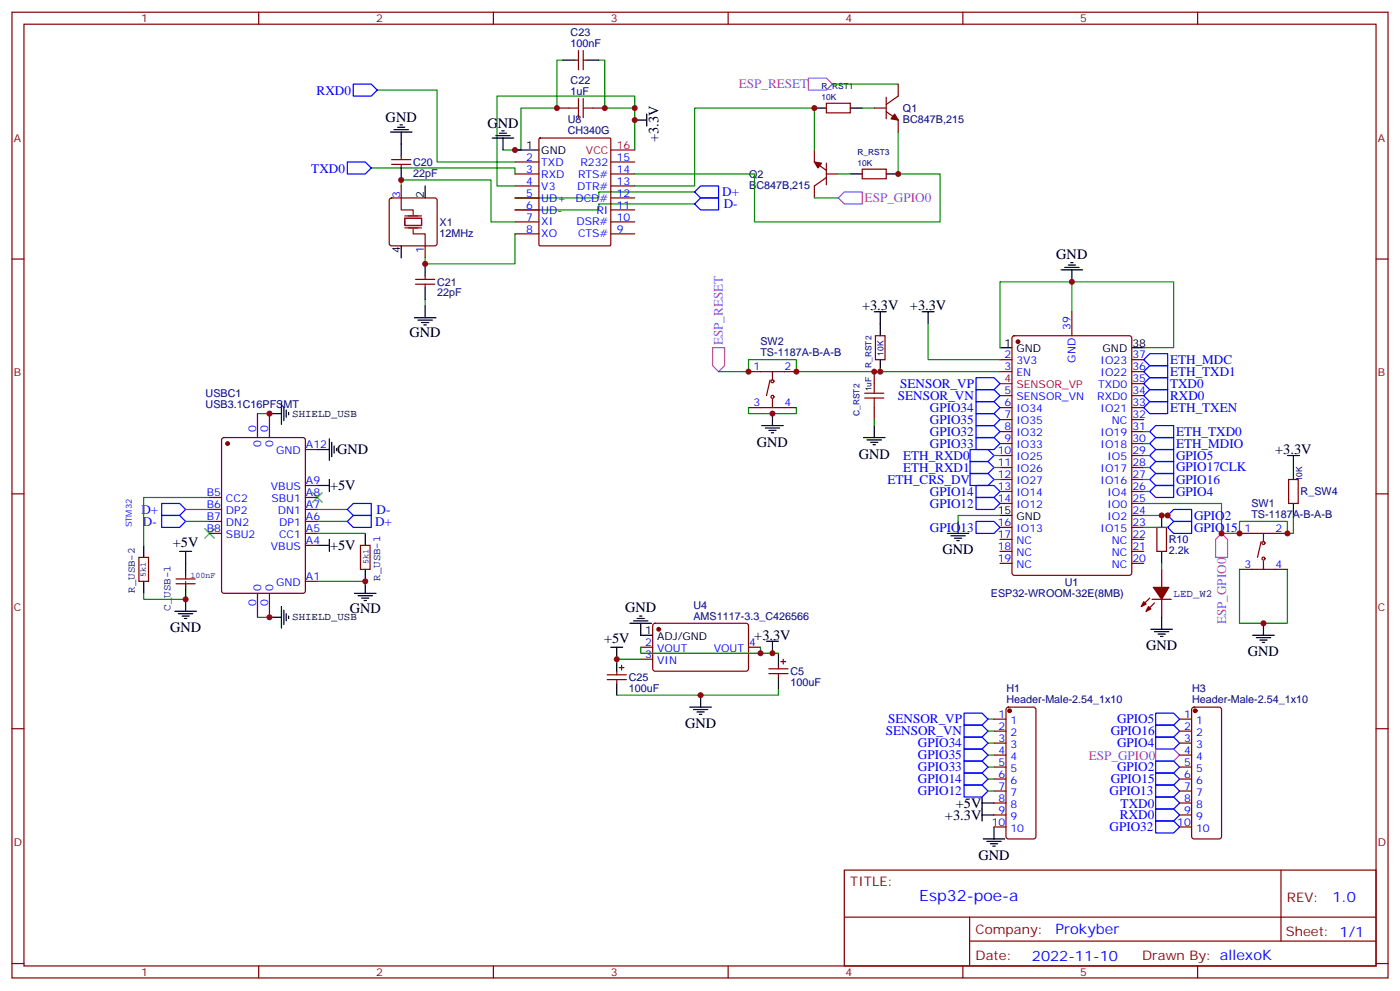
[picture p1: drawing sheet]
<svg xmlns="http://www.w3.org/2000/svg" width="412mm" height="292mm" viewBox="0 0 412 292" stroke-linecap="round" stroke-linejoin="round" font-family="sans-serif">
<g fill="none" stroke="#870000" stroke-width=".35">
<path d="M3.5 3.6h405.4v284.3h-405.4zM7.1 7.1h398.2v277.3h-398.2zM76.2 3.6v3.5M145.3 3.6v3.5M169.3 17.7h1.1M170.4 14.9v5.6M171.8 14.9v5.6M171.8 17.7h1.1M214.5 3.6v3.5M283.6 3.6v3.5M352.8 3.6v3.5M164 31.8h3.6"/>
<path d="M174.6 31.8h3.6M243.4 30.4h7.1v2.8h-7.1zM257.5 31.8h3.6M261.1 32.9l3.5 2.4v3.6M261.1 28.6v6.4M264.6 24.8v3.5l-3.5 2.5M114.9 58.5l.5-.2h12.7l.5 .2 .2 .5v12.7l-.3 .5-.4 .2h-12.7l-.5-.2-.2-.5v-12.7zM115.4 48.4h5.6M115.4 47h5.6M118.2 45.9v1.1M118.2 48.4v1.1M118.2 54.8v3.5"/>
<path d="M151.7 47.7h7M151.7 51.2h7M151.7 54.8h7M151.7 58.3h7M158.8 40.8l.3-.2h20.5l.3 .2v31.2l-.2 .3-20.6 .1-.3-.2zM179.9 47.7h7.1M179.9 51.2h7.1M179.9 54.8h7.1M179.9 58.3h7.1M239.9 44.2v3.5l3.5 2.5M243.4 51.2h3.5M243.4 52.3l-3.5 2.5v3.5"/>
<path d="M243.4 48v6.4M254 49.8h7.1v2.8h-7.1zM3.5 76.3h3.6M125.2 72.4v3.5M151.7 61.8h7M151.7 65.3h7M151.7 68.9h7M179.9 61.8h7.1M179.9 65.3h7.1M179.9 68.9h7.1M405.3 76.3h3.6M122.4 83.7h5.7"/>
<path d="M122.4 82.3h5.7M125.2 81.2v1.1M125.2 83.7v1M257.9 98.8h2.8v7.1h-2.8zM298.3 99.1l.5-.3h33.9l.6 .5 .1 69.4-.5 .6-34.1 .1-.6-.5-.1-69.3zM315.7 91.8v7M220.5 109.4h14.1M226.8 111.9l-1 4.6M227.5 109.4v2.5M227.5 117.5v2.5M257.5 109.4v3.6M294.6 105.9h3.5"/>
<path d="M294.6 109.4h3.5M294.6 116.5h3.5M333.4 105.9h3.5M333.4 109.4h3.5M333.4 113h3.5M333.4 116.5h3.5M65.5 129l.5-.2h23.3l.6 .5 .1 44.7-.5 .6-23.5 .1-.7-.5v-44.7zM75.8 121.8v7M79.4 121.8v7M90 132.4h3.5M220.5 120h14.1M257.5 120v3.5"/>
<path d="M294.6 120h3.5M294.6 123.5h3.5M294.6 127.1h3.5M294.6 130.6h3.5M294.6 134.1h3.5M294.6 137.7h3.5M333.4 120h3.5M333.4 123.5h3.5M333.4 127.1h3.5M333.4 130.6h3.5M333.4 134.1h3.5M333.4 137.7h3.5"/>
<path d="M3.5 145.4h3.6M61.7 146.5h3.6M61.7 150h3.6M61.7 153.5h3.6M61.7 157.1h3.6M90 146.5h3.5M90 150h3.5M90 153.5h3.5M90 157.1h3.5M90 142.9h3.5M294.6 141.2h3.5M294.6 144.7h3.5"/>
<path d="M294.6 148.2h3.5M294.6 155.3h3.5M294.6 158.8h3.5M333.4 141.2h3.5M333.4 144.7h3.5M333.4 148.2h3.5M333.4 151.8h3.5M333.4 155.3h3.5M333.4 158.8h3.5M340.8 155.3h2.8v7h-2.8zM365.1 157.1h14.1M371.5 159.5l-1.1 4.6"/>
<path d="M372.2 157.1v2.4M379.6 141.2h2.8v7h-2.8zM405.3 145.4h3.6M40.9 164.1h2.8v7.1h-2.8zM51.9 171.9h5.6M51.9 170.5h5.6M54.7 169.4v1.1M54.7 171.9v1M75.8 174.7v7.1M79.4 174.7v7.1M90 171.2h3.5M90 160.6h3.5"/>
<path d="M106.2 160.6h2.8v7h-2.8zM294.6 162.3h3.5M294.6 165.9h3.5M333.4 162.3h3.5M333.4 165.9h3.5M338.7 176.1l-2.5 2.5M339.4 176.5h5.6M340.1 177.5l-2.5 2.5M342.2 167.6v5.3M342.2 176.5v5.3M365.1 167.6h14.1M372.2 165.2v2.4"/>
<path d="M178.9 198.7h5.6M181.7 197.6v1.1M182.4 196.6h1.4M183.1 195.9v1.4M188.7 190.6h3.6M188.7 194.1h3.6M192.5 183.7l.5-.2 27.1 .1 .4 .6-.1 13-.6 .4h-27.1l-.4-.7v-12.7zM220.5 190.6h3.5M226.5 196.9h5.6M226.5 198.3h5.6M229.3 195.9v1M229.3 198.3v1.1"/>
<path d="M230 194.8h1.4M230.7 194.1v1.4M3.5 214.6h3.6M178.9 200.1h5.6M181.7 200.1v1.1M292.8 211.7h3.5M292.8 215.3h3.5M292.8 218.8h3.5M296.6 208.4l.4-.2h7.4l.7 .4 .1 37.7-.3 .5-.5 .2h-7.4l-.5-.2-.2-.5v-37.4zM347.5 211.7h3.5M347.5 215.3h3.5M347.5 218.8h3.5"/>
<path d="M351.2 208.4l.5-.2h7.4l.7 .4v37.7l-.2 .5-.5 .2h-7.4l-.5-.2-.2-.5v-37.4zM405.3 214.6h3.6M292.8 222.3h3.5M292.8 225.8h3.5M292.8 229.4h3.5M292.8 232.9h3.5M292.8 236.4h3.5M292.8 240h3.5M347.5 222.3h3.5M347.5 225.8h3.5M347.5 229.4h3.5M347.5 232.9h3.5"/>
<path d="M347.5 236.4h3.5M347.5 240h3.5M248.7 256.2h156.6v28.2h-156.6zM292.8 243.5h3.5M347.5 243.5h3.5M377.3 256.2v20.9M248.7 270h156.5M285.6 277.1h119.6M285.6 270v14.1M3.5 283.7h3.6M76.2 284.4v3.5M145.3 284.4v3.5"/>
<path d="M214.5 284.4v3.5M283.6 284.4v3.5M352.8 284.4v3.5M405.3 283.7h3.6"/>
<circle cx="227.5" cy="116.8" r=".44"/>
<circle cx="227.5" cy="112.3" r=".44"/>
<circle cx="372.2" cy="159.9" r=".44"/>
<circle cx="372.2" cy="164.5" r=".44"/>
</g>
<g fill="none" stroke="#000" stroke-width=".35">
<path d="M165.8 17.7h3.5M172.9 17.7h3.5M115 38.9h6.4M116.1 38.2h4.2M117.1 37.5h2.1M117.8 36.8h.7M118.2 38.9v7M146 39.9h4.3M147.1 39.2h2.1M147.8 38.5h.7M187 35.3h3.5M190.5 33.6v3.5"/>
<path d="M239.9 31.8h3.5M250.5 31.8h3.5M118.2 49.5v3.5M125.2 54.8v3.5M145 40.6h6.3M148.2 40.6v3.6M151.7 44.2h7M250.5 51.2h3.5M261.1 51.2h3.5M118.2 72.4v3.5M125.2 77.7v3.5M312.6 79.4h6.3"/>
<path d="M313.6 78.7h4.3M314.7 78h2.1M315.4 77.3h.7M315.7 79.4v3.6M122.1 93.6h6.3M123.1 94.3h4.3M124.2 95h2.1M124.9 95.7h.7M125.2 84.7v3.6M125.2 90v3.6M257.5 91.8h3.6M259.3 91.8v7"/>
<path d="M271.6 91.8h3.6M273.4 91.8v3.5M82.9 118.6v6.4M83.6 119.7v4.2M259.3 105.9v3.5M294.6 102.4h3.5M333.4 102.4h3.5M79.4 121.8h3.5M84.3 120.7v2.1M85 121.4v.7M93.5 132.4h3.5M97 129.2v6.3"/>
<path d="M97.7 130.2v4.3M98.4 131.3v2.1M99.1 132v.7M224.4 125.3h6.3M225.4 126h4.3M226.5 126.7h2.1M227.2 127.4h.7M227.5 121.8v3.5M254.4 128.8h6.3M255.4 129.5h4.2M256.5 130.2h2.1M257.2 131h.7"/>
<path d="M257.5 125.3v3.5M379.2 134.1h3.6M381 134.1v7.1M93.5 142.9h3.5M97 141.2v3.5M97 158.8v3.5M107.6 157.1v3.5M279 157.1h6.4M280.1 157.8h4.2M281.2 158.5h2.1M281.9 159.2h.7M282.2 153.5v3.6"/>
<path d="M294.6 151.8h3.5M342.2 151.8v3.5M381 148.2v3.6M42.3 160.6v3.5M42.3 171.2v3.5M51.5 180h6.4M52.9 162.3h3.5M54.7 162.3v7.1M54.7 172.9v7.1M82.9 178.6v6.3M83.6 179.6v4.3M93.5 160.6h3.5"/>
<path d="M104.4 174.7h6.4M105.5 175.4h4.2M106.5 176.1h2.2M107.2 176.8h.7M107.6 167.6v7.1M342.2 162.3v3.6M52.6 180.7h4.2M53.6 181.4h2.1M54.3 182.1h.7M79.4 181.8h3.5M84.3 180.7v2.1M85 181.4v.7"/>
<path d="M179.9 190.6h3.5M181.7 190.6v7M185.6 183.5h6.3M186.6 182.8h4.3M187.7 182.1h2.1M188.4 181.4h.7M188.7 183.5v3.5h3.6M225.8 188.8h3.5M227.5 188.8v3.5M229.3 192.3v3.6M229.3 199.4v3.5M339 185.3h6.4"/>
<path d="M340.1 186h4.2M341.1 186.7h2.2M341.8 187.4h.7M342.2 181.8v3.5M369 187h6.4M370.1 187.7h4.2M371.1 188.5h2.1M371.8 189.2h.7M372.2 183.5v3.5M181.7 201.2v3.5M203.2 208.2h6.3M204.3 208.9h4.2"/>
<path d="M205.3 209.6h2.1M206 210.3h.7M206.4 204.7v3.5M289.3 240h3.5M289.3 234.7v7M289.3 236.4h3.5M289.6 247h6.4M290.7 247.7h4.2M291.7 248.4h2.2M292.5 249.1h.7M292.8 243.5v3.5"/>
</g>
<path d="M179.9 44.2h7.1M294.6 113h3.5" fill="none" stroke="#f00" stroke-width=".35"/>
<g fill="#870000" stroke="#870000" stroke-width=".35">
<path d="M263.5 33.6l1.1 1.7-2.1-.3z"/>
<path d="M239.9 47.7l2.1 .3-1.1 1.5z"/>
<path d="M338.3 178.6l.7 .7-1.4 .7z"/>
<path d="M336.9 177.2l.7 .7-1.4 .7z"/>
<path d="M339.7 172.9h4.6l-2.1 3.6z"/>
<circle cx="299.9" cy="100.6" r=".53"/>
<circle cx="67" cy="130.6" r=".53"/>
<circle cx="194" cy="185.3" r=".53"/>
<circle cx="352.1" cy="209.3" r=".53"/>
<circle cx="297.4" cy="209.3" r=".53"/>
</g>
<g fill="none" stroke="#008700" stroke-width=".35">
<path d="M165.8 17.7h-1.8v14.1h-10.5v12.4h-5.3M176.4 17.7h1.8v14.1h8.8v12.4M111.1 26.5h17.7v21.2h22.9M187 31.8v-3.5h-40.6v26.5h5.3M245.2 24.8h19.4M254 31.8h3.5M264.6 38.9v12.3h12.3v14.1h-54.7v-14.1h-35.2M109.4 49.5h42.3v1.7M118.2 54.8v-1.8h26.4v12.3h7.1M204.6 56.5h-28.2v1.8h-24.7M239.9 44.2v-12.4h-35.3v23h-17.6M239.9 58.3h7"/>
<path d="M246.9 51.2h3.6M151.7 68.9v8.8h-26.5v-1.8M204.6 60h-28.2v1.8h-24.7M125.2 88.3v1.7M273.4 95.3v10.6h21.2M315.7 83v8.8M211.7 109.4h8.8v-3.5h14.1v3.5h60M294.6 102.4v-19.4h51.1v19.4h-8.8M75.8 121.8h3.6M220.5 120v1.8h14.1v-1.8M257.5 123.5v1.8M292.8 137.7h1.8"/>
<path d="M292.8 134.1h1.8M336.9 137.7h1.8M336.9 127.1h1.8M336.9 134.1h1.8M336.9 130.6h1.8M54.7 150h7M54.7 153.5h7M61.7 146.5h-19.4v14.1M93.5 150h8.8M93.5 153.5h8.8M93.5 157.1h14.1M292.8 141.2h1.8"/>
<path d="M294.6 151.8h-12.4v1.7M336.9 148.2h22.9v8.9h5.3v-3.6h14.1v3.6h1.8v-5.3M336.9 141.2h1.8M336.9 151.8h7.1M336.9 144.7h1.8M336.9 155.3h7.1M54.7 171.2v5.3h-12.4v-1.8M93.5 171.2h14.1M342.2 165.9v1.7M365.1 167.6v15.9h14.1v-15.9M75.8 181.8h3.6M181.7 194.1h7"/>
<path d="M188.7 190.6v1.7h35.3M224 190.6v1.7h5.3M229.3 202.9v1.8h-47.6M291 211.7h1.8M291 215.3h1.8M291 218.8h1.8M291 222.3h1.8M291 225.8h1.8M291 229.4h1.8M291 232.9h1.8"/>
</g>
<g fill="none" stroke="#00f" stroke-width=".35">
<path d="M104.1 24.8h5.3l1.7 1.7-1.7 1.8h-5.3zM102.3 47.7h5.3l1.8 1.8-1.8 1.7h-5.3zM204.6 56.5l1.8-1.7h5.3v3.5h-5.3zM204.6 60l1.8-1.7h5.3v3.5h-5.3zM287.5 111.2h5.3l1.8 1.8-1.8 1.7h-5.3zM287.5 114.7h5.3l1.8 1.8-1.8 1.8h-5.3zM287.5 118.3h5.3l1.8 1.7-1.8 1.8h-5.3zM336.9 113l1.8-1.8h5.3v3.5h-5.3zM336.9 109.4l1.8-1.7h5.3v3.5h-5.3zM336.9 105.9l1.8-1.8h5.3v3.6h-5.3zM338.7 114.7h5.3v3.6h-5.3l-1.8-1.8zM285.8 135.9h5.2l1.8 1.8-1.8 1.7h-5.2z"/>
<path d="M285.8 132.4h5.2l1.8 1.7-1.8 1.8h-5.2zM285.8 139.4h5.2l1.8 1.8-1.8 1.7h-5.2zM287.5 121.8h5.3l1.8 1.7-1.8 1.8h-5.3zM287.5 125.3h5.3l1.8 1.8-1.8 1.7h-5.3zM287.5 128.8h5.3l1.8 1.8-1.8 1.8h-5.3zM336.9 120l1.8-1.7h5.3v3.5h-5.3zM338.7 137.7l1.7-1.8h5.3v3.5h-5.3zM338.7 127.1l1.7-1.8h5.3v3.5h-5.3zM338.7 130.6l1.7-1.8h5.3v3.6h-5.3zM338.7 134.1l1.7-1.7h5.3v3.5h-5.3zM47.6 148.2h5.3l1.8 1.8-1.8 1.8h-5.3zM47.6 151.8h5.3l1.8 1.7-1.8 1.8h-5.3z"/>
<path d="M102.3 153.5l1.8-1.7h5.3v3.5h-5.3zM102.3 150l1.8-1.8h5.3v3.6h-5.3zM287.5 142.9h5.3l1.8 1.8-1.8 1.8h-5.3zM287.5 146.5h5.3l1.8 1.7-1.8 1.8h-5.3zM287.5 153.5h5.3l1.8 1.8-1.8 1.8h-5.3zM338.7 141.2l1.7-1.8h5.3v3.5h-5.3zM338.7 144.7l1.7-1.8h5.3v3.6h-5.3zM344 151.8l1.7-1.8h5.3v3.5h-5.3zM345.7 153.5h5.3v3.6h-5.3l-1.7-1.8zM284 217h5.3l1.7 1.8-1.7 1.8h-5.3zM284 213.5h5.3l1.7 1.8-1.7 1.7h-5.3zM284 210h5.3l1.7 1.7-1.7 1.8h-5.3z"/>
<path d="M340.4 210h5.3l1.8 1.7-1.8 1.8h-5.3zM340.4 213.5h5.3l1.8 1.8-1.8 1.7h-5.3zM340.4 217h5.3l1.8 1.8-1.8 1.8h-5.3zM284 231.1h5.3l1.7 1.8-1.7 1.8h-5.3zM284 227.6h5.3l1.7 1.8-1.7 1.7h-5.3zM284 224.1h5.3l1.7 1.7-1.7 1.8h-5.3zM284 220.6h5.3l1.7 1.7-1.7 1.8h-5.3zM340.4 224.1h5.3l1.8 1.7-1.8 1.8h-5.3zM340.4 227.6h5.3l1.8 1.8-1.8 1.7h-5.3zM340.4 231.1h5.3l1.8 1.8-1.8 1.8h-5.3zM340.4 234.7h5.3l1.8 1.7-1.8 1.8h-5.3zM340.4 238.2h5.3l1.8 1.8-1.8 1.7h-5.3z"/>
<path d="M340.4 241.7h5.3l1.8 1.8-1.8 1.8h-5.3z"/>
</g>
<path d="M167.6 31.8h2.8M170.4 29v5.6M171.8 29v5.6M171.8 31.8h2.8M254.7 115.8h5.6M254.7 117.2h5.6M257.5 113v2.8M257.5 117.2v2.8" fill="none" stroke="#a10000" stroke-width=".35"/>
<path d="M118.2 58.3v3.5h3.5v1.4M119.2 64.3h5v2.1h-5zM119.2 67.1h5M119.2 63.6h5M121.7 67.5v1.4h3.5v3.5" fill="none" stroke="#870012" stroke-width=".35"/>
<path d="M60.3 155.6l2.8 2.9M63.1 155.6l-2.8 2.9M92.1 145.1l2.8 2.8M94.9 145.1l-2.8 2.8" fill="none" stroke="#3c3" stroke-width=".35"/>
<path d="M238.1 23h5.3l1.8 1.8-1.8 1.7h-5.3zM246.9 58.3l1.8-1.8h5.3v3.5h-5.3zM209.9 102.4h3.5v5.3l-1.7 1.7-1.8-1.7zM359.8 157.1l1.8 1.7v5.3h-3.5v-5.3zM340.4 220.6h5.3l1.8 1.7-1.8 1.8h-5.3z" fill="none" stroke="#c0f" stroke-width=".35"/>
<g fill="#c00">
<circle cx="187" cy="35.3" r=".88"/>
<circle cx="118.2" cy="53" r=".88"/>
<circle cx="164" cy="31.8" r=".88"/>
<circle cx="151.7" cy="44.2" r=".88"/>
<circle cx="187" cy="31.8" r=".88"/>
<circle cx="125.2" cy="77.7" r=".88"/>
<circle cx="315.7" cy="83" r=".88"/>
<circle cx="54.7" cy="176.5" r=".88"/>
<circle cx="79.4" cy="121.8" r=".88"/>
<circle cx="79.4" cy="181.8" r=".88"/>
<circle cx="257.5" cy="109.4" r=".88"/>
<circle cx="178.2" cy="31.8" r=".88"/>
<circle cx="107.6" cy="171.2" r=".88"/>
<circle cx="259.3" cy="109.4" r=".88"/>
<circle cx="206.4" cy="204.7" r=".88"/>
<circle cx="224" cy="192.3" r=".88"/>
<circle cx="227.5" cy="192.3" r=".88"/>
<circle cx="181.7" cy="194.1" r=".88"/>
<circle cx="359.8" cy="157.1" r=".88"/>
<circle cx="264.6" cy="51.2" r=".88"/>
<circle cx="239.9" cy="31.8" r=".88"/>
<circle cx="342.2" cy="151.8" r=".88"/>
<circle cx="227.5" cy="121.8" r=".88"/>
<circle cx="234.6" cy="109.4" r=".88"/>
<circle cx="220.5" cy="109.4" r=".88"/>
<circle cx="372.2" cy="183.5" r=".88"/>
<circle cx="379.2" cy="157.1" r=".88"/>
<circle cx="365.1" cy="157.1" r=".88"/>
<circle cx="344" cy="151.8" r=".88"/>
</g>
<text font-size="4.6" fill="#00f" x="270.8" y="265.2">Esp32-poe-a</text>
<g font-size="4.2">
<text x="113.6" y="35.9">GND</text>
<text x="143.6" y="37.7">GND</text>
<text x="194" y="41.9" transform="rotate(-90 194 41.9)">+3.3V</text>
<text x="311.1" y="76.1">GND</text>
<text x="253.9" y="91.4">+3.3V</text>
<text x="268" y="91.4">+3.3V</text>
<text x="120.6" y="99.3">GND</text>
<text x="223" y="131.5">GND</text>
<text x="99.3" y="133.8">GND</text>
<text x="252.9" y="135">GND</text>
<text x="375.6" y="133.7">+3.3V</text>
<text x="97.2" y="144.3">+5V</text>
<text x="50.9" y="161.2">+5V</text>
<text x="97.2" y="162">+5V</text>
<text x="277.6" y="163.2">GND</text>
<text x="103" y="180.4">GND</text>
<text x="184.1" y="180.2">GND</text>
<text x="50.1" y="186.2">GND</text>
<text x="177.9" y="189.4">+5V</text>
<text x="222.2" y="188.4">+3.3V</text>
<text x="337.6" y="191.5">GND</text>
<text x="367.6" y="193.2">GND</text>
<text x="201.8" y="214.4">GND</text>
<text x="281.6" y="237.9">+5V</text>
<text x="278.4" y="241.3">+3.3V</text>
<text x="288.2" y="253.2">GND</text>
</g>
<g font-size="4.2" fill="#00f">
<text x="392.5" y="265.4">1.0</text>
<text x="310.9" y="275">Prokyber</text>
<text x="304" y="282.8">2022-11-10</text>
</g>
<g font-size="3.9" fill="#00f">
<text x="93.3" y="27.9">RXD0</text>
<text x="91.7" y="50.8">TXD0</text>
<text x="212.8" y="57.7">D+</text>
<text x="213.2" y="61.2">D-</text>
<text x="344.7" y="107.1">ETH_MDC</text>
<text x="344.7" y="110.6">ETH_TXD1</text>
<text x="264.5" y="117.8">SENSOR_VN</text>
<text x="265.2" y="114.2">SENSOR_VP</text>
<text x="344.7" y="117.6">RXD0</text>
<text x="344.7" y="114.1">TXD0</text>
<text x="273.9" y="121.3">GPIO34</text>
<text x="273.9" y="124.8">GPIO35</text>
<text x="344.7" y="121.2">ETH_TXEN</text>
<text x="273.9" y="128.3">GPIO32</text>
<text x="273.9" y="131.9">GPIO33</text>
<text x="346.4" y="128.3">ETH_TXD0</text>
<text x="346.4" y="131.8">ETH_MDIO</text>
<text x="266" y="135.4">ETH_RXD0</text>
<text x="346.4" y="135.3">GPIO5</text>
<text x="261.4" y="142.5">ETH_CRS_DV</text>
<text x="266" y="138.9">ETH_RXD1</text>
<text x="346.4" y="138.7">GPIO17CLK</text>
<text x="346.4" y="142.4">GPIO16</text>
<text x="273.9" y="146">GPIO14</text>
<text x="273.9" y="149.5">GPIO12</text>
<text x="346.4" y="145.9">GPIO4</text>
<text x="41.7" y="151.3">D+</text>
<text x="42.1" y="154.9">D-</text>
<text x="110.5" y="154.8">D+</text>
<text x="110.9" y="151.2">D-</text>
<text x="351.7" y="153">GPIO2</text>
<text x="273.9" y="156.6">GPIO13</text>
<text x="351.7" y="156.5">GPIO15</text>
<text x="261.6" y="213">SENSOR_VP</text>
<text x="329.1" y="213">GPIO5</text>
<text x="261" y="216.5">SENSOR_VN</text>
<text x="270.4" y="220.1">GPIO34</text>
<text x="327.2" y="216.5">GPIO16</text>
<text x="329.1" y="220.1">GPIO4</text>
<text x="270.4" y="227.1">GPIO33</text>
<text x="270.4" y="223.6">GPIO35</text>
<text x="329.1" y="227.1">GPIO2</text>
<text x="270.4" y="230.7">GPIO14</text>
<text x="327.2" y="230.6">GPIO15</text>
<text x="270.4" y="234.2">GPIO12</text>
<text x="326.8" y="234.2">GPIO13</text>
<text x="330.1" y="237.8">TXD0</text>
<text x="326.8" y="244.8">GPIO32</text>
<text x="329.9" y="241.3">RXD0</text>
</g>
<g font-size="3.9" fill="#c0f">
<text x="217.6" y="26">ESP_RESET</text>
<text x="254.7" y="59.4">ESP_GPIO0</text>
<text x="213" y="101.7" transform="rotate(-90 213 101.7)">ESP_RESET</text>
<text x="361.2" y="183.8" transform="rotate(-90 361.2 183.8)">ESP_GPIO0</text>
<text x="320.7" y="223.7">ESP_GPIO0</text>
</g>
<g font-size="3.9" fill="#800">
<text x="250.5" y="260.8">TITLE:</text>
<text x="379.1" y="265.4">REV:</text>
<text x="287.4" y="275">Company:</text>
<text x="378.7" y="275.6">Sheet: 1/1</text>
<text x="287.4" y="282.6">Date:</text>
<text x="336.4" y="282.7">Drawn By: allexoK</text>
</g>
<g font-size="3.2" fill="#800">
<text x="41.6" y="6.6">1</text>
<text x="110.8" y="6.6">2</text>
<text x="179.9" y="6.6">3</text>
<text x="249.1" y="6.6">4</text>
<text x="318.2" y="6.6">5</text>
<text x="4.1" y="41.7">A</text>
<text x="405.9" y="41.7">A</text>
<text x="4.1" y="110.8">B</text>
<text x="405.9" y="110.8">B</text>
<text x="4.1" y="180">C</text>
<text x="405.9" y="180">C</text>
<text x="4.1" y="249.1">D</text>
<text x="405.9" y="249.1">D</text>
<text x="41.6" y="287.4">1</text>
<text x="110.8" y="287.4">2</text>
<text x="179.9" y="287.4">3</text>
<text x="249.1" y="287.4">4</text>
<text x="318.2" y="287.4">5</text>
</g>
<g font-size="3.2" fill="#000080">
<text x="168.1" y="10.7">C23</text>
<text x="168.1" y="13.8">100nF</text>
<text x="168.1" y="27.9">1uF</text>
<text x="168.1" y="24.7">C22</text>
<text x="266" y="33">Q1</text>
<text x="167.2" y="39.6">CH340G</text>
<text x="167.2" y="36.3">U8</text>
<text x="266" y="36.2">BC847B,215</text>
<text x="121.7" y="52">22pF</text>
<text x="121.7" y="48.8">C20</text>
<text x="220.7" y="52.3">Q2</text>
<text x="220.7" y="55.6">BC847B,215</text>
<text x="129.5" y="69.7">12MHz</text>
<text x="129.5" y="66.6">X1</text>
<text x="128.8" y="87.3">22pF</text>
<text x="128.8" y="84.1">C21</text>
<text x="224" y="101.7">SW2</text>
<text x="224" y="104.8">TS-1187A-B-A-B</text>
<text x="60.6" y="116.8">USBC1</text>
<text x="60.6" y="120">USB3.1C16PFSMT</text>
<text x="368.6" y="149.3">SW1</text>
<text x="383.1" y="145.8">R_SW4</text>
<text x="368.6" y="152.5">TS-1187A-B-A-B</text>
<text x="344.3" y="160">R10</text>
<text x="344.3" y="163.2">2.2k</text>
<text x="112" y="171" transform="rotate(-90 112 171)">R_USB-1</text>
<text x="313.6" y="172.6">U1</text>
<text x="39.7" y="174.6" transform="rotate(-90 39.7 174.6)">R_USB-2</text>
<text x="50.3" y="179.8" transform="rotate(-90 50.3 179.8)">C_USB-1</text>
<text x="204.3" y="179.3">U4</text>
<text x="291.9" y="175.8">ESP32-WROOM-32E(8MB)</text>
<text x="345.7" y="175.8">LED_W2</text>
<text x="204.3" y="182.5">AMS1117-3.3_C426566</text>
<text x="185.2" y="203.7">100uF</text>
<text x="185.2" y="200.5">C25</text>
<text x="232.8" y="201.9">100uF</text>
<text x="232.8" y="198.8">C5</text>
<text x="296.5" y="203.8">H1</text>
<text x="351.1" y="203.8">H3</text>
<text x="296.5" y="207">Header-Male-2.54_1x10</text>
<text x="351.1" y="207">Header-Male-2.54_1x10</text>
</g>
<g font-size="3.2">
<text x="155" y="43.8">1</text>
<text x="159.5" y="45.2">GND</text>
<text x="124.9" y="58.3" transform="rotate(-90 124.9 58.3)">2</text>
<text x="117.8" y="74.4" transform="rotate(-90 117.8 74.4)">4</text>
<text x="295.9" y="102">1</text>
<text x="299.4" y="103.8">GND</text>
<text x="324.8" y="103.8">GND</text>
<text x="333.6" y="102">38</text>
<text x="86.1" y="122.7">SHIELD_USB</text>
<text x="293.9" y="151.4">15</text>
<text x="299.4" y="153.2">GND</text>
<text x="86.1" y="182.6">SHIELD_USB</text>
<text x="190.1" y="186.7">1</text>
<text x="193.6" y="188.5">ADJ/GND</text>
</g>
<g font-size="3.2" fill="#00f">
<text x="155" y="47.3">2</text>
<text x="181.7" y="47.3">15</text>
<text x="155" y="50.9">3</text>
<text x="159.5" y="48.8">TXD</text>
<text x="159.5" y="52.3">RXD</text>
<text x="170.3" y="52.3">RTS#</text>
<text x="171" y="48.8">R232</text>
<text x="181.7" y="50.9">14</text>
<text x="117.8" y="58.3" transform="rotate(-90 117.8 58.3)">3</text>
<text x="155" y="54.4">4</text>
<text x="155" y="57.9">5</text>
<text x="159.5" y="55.8">V3</text>
<text x="159.5" y="59.3">UD+</text>
<text x="169.5" y="59.3">DCD#</text>
<text x="170" y="55.8">DTR#</text>
<text x="181.7" y="57.9">12</text>
<text x="181.7" y="54.4">13</text>
<text x="155" y="61.5">6</text>
<text x="155" y="65">7</text>
<text x="159.5" y="62.9">UD-</text>
<text x="175.7" y="62.9">RI</text>
<text x="181.7" y="65">10</text>
<text x="181.7" y="61.5">11</text>
<text x="155" y="68.5">8</text>
<text x="159.5" y="66.4">XI</text>
<text x="159.5" y="69.9">XO</text>
<text x="169.8" y="66.4">DSR#</text>
<text x="170.3" y="69.9">CTS#</text>
<text x="181.7" y="68.5">9</text>
<text x="124.9" y="74.4" transform="rotate(-90 124.9 74.4)">1</text>
<text x="315.4" y="97.1" transform="rotate(-90 315.4 97.1)">39</text>
<text x="295.9" y="105.6">2</text>
<text x="299.4" y="107.3">3V3</text>
<text x="316.8" y="106.8" transform="rotate(-90 316.8 106.8)">GND</text>
<text x="324.2" y="107.3">IO23</text>
<text x="333.6" y="105.6">37</text>
<text x="222" y="109.1">1</text>
<text x="231.1" y="109.1">2</text>
<text x="295.9" y="109.1">3</text>
<text x="299.4" y="110.8">EN</text>
<text x="324.2" y="110.8">IO22</text>
<text x="333.6" y="109.1">36</text>
<text x="333.6" y="112.6">35</text>
<text x="222" y="119.7">3</text>
<text x="231.1" y="119.7">4</text>
<text x="295.9" y="119.7">6</text>
<text x="295.9" y="116.1">5</text>
<text x="299.4" y="117.9">SENSOR_VN</text>
<text x="323.2" y="117.9">RXD0</text>
<text x="323.5" y="114.4">TXD0</text>
<text x="333.6" y="116.1">34</text>
<text x="333.6" y="119.7">33</text>
<text x="295.9" y="123.2">7</text>
<text x="299.4" y="125">IO35</text>
<text x="299.4" y="121.4">IO34</text>
<text x="324.2" y="121.4">IO21</text>
<text x="327.5" y="125">NC</text>
<text x="333.6" y="123.2">32</text>
<text x="75.5" y="127.1" transform="rotate(-90 75.5 127.1)">0</text>
<text x="76.9" y="131.6" transform="rotate(-90 76.9 131.6)">0</text>
<text x="79" y="127.1" transform="rotate(-90 79 127.1)">0</text>
<text x="80.4" y="131.6" transform="rotate(-90 80.4 131.6)">0</text>
<text x="295.9" y="130.2">9</text>
<text x="295.9" y="126.7">8</text>
<text x="299.4" y="128.5">IO32</text>
<text x="324.2" y="128.5">IO19</text>
<text x="333.6" y="126.7">31</text>
<text x="333.6" y="130.2">30</text>
<text x="81.4" y="133.8">GND</text>
<text x="90.1" y="132">A12</text>
<text x="293.9" y="137.3">11</text>
<text x="293.9" y="133.8">10</text>
<text x="299.4" y="135.5">IO25</text>
<text x="299.4" y="132">IO33</text>
<text x="324.2" y="132">IO18</text>
<text x="326.2" y="135.5">IO5</text>
<text x="333.6" y="133.8">29</text>
<text x="333.6" y="137.3">28</text>
<text x="90.1" y="142.6">A9</text>
<text x="293.9" y="140.8">12</text>
<text x="299.4" y="142.6">IO27</text>
<text x="299.4" y="139.1">IO26</text>
<text x="324.2" y="139.1">IO17</text>
<text x="324.2" y="142.6">IO16</text>
<text x="333.6" y="140.8">27</text>
<text x="60.9" y="146.1">B5</text>
<text x="60.9" y="149.6">B6</text>
<text x="66.6" y="147.9">CC2</text>
<text x="79.8" y="144.4">VBUS</text>
<text x="80" y="147.9">SBU1</text>
<text x="90.1" y="149.6">A7</text>
<text x="90.1" y="146.1">A8</text>
<text x="293.9" y="147.9">14</text>
<text x="293.9" y="144.4">13</text>
<text x="299.4" y="149.6">IO12</text>
<text x="299.4" y="146.1">IO14</text>
<text x="326.2" y="146.1">IO4</text>
<text x="326.2" y="149.6">IO0</text>
<text x="333.6" y="144.4">26</text>
<text x="333.6" y="147.9">25</text>
<text x="60.9" y="153.2">B7</text>
<text x="66.6" y="151.4">DP2</text>
<text x="66.6" y="154.9">DN2</text>
<text x="81.8" y="151.4">DN1</text>
<text x="82.3" y="154.9">DP1</text>
<text x="90.1" y="153.2">A6</text>
<text x="293.9" y="154.9">16</text>
<text x="326.2" y="153.2">IO2</text>
<text x="333.6" y="151.4">24</text>
<text x="333.6" y="154.9">23</text>
<text x="60.9" y="156.7">B8</text>
<text x="66.6" y="158.5">SBU2</text>
<text x="79.8" y="162">VBUS</text>
<text x="82.2" y="158.5">CC1</text>
<text x="90.1" y="160.2">A4</text>
<text x="90.1" y="156.7">A5</text>
<text x="293.9" y="162">18</text>
<text x="293.9" y="158.5">17</text>
<text x="299.4" y="160.2">NC</text>
<text x="299.4" y="156.7">IO13</text>
<text x="324.2" y="156.7">IO15</text>
<text x="327.5" y="160.2">NC</text>
<text x="333.6" y="158.5">22</text>
<text x="333.6" y="162">21</text>
<text x="366.6" y="156.7">1</text>
<text x="375.7" y="156.7">2</text>
<text x="293.9" y="165.5">19</text>
<text x="299.4" y="167.3">NC</text>
<text x="299.4" y="163.8">NC</text>
<text x="327.5" y="163.8">NC</text>
<text x="327.5" y="167.3">NC</text>
<text x="333.6" y="165.5">20</text>
<text x="366.6" y="167.3">3</text>
<text x="375.7" y="167.3">4</text>
<text x="76.9" y="174" transform="rotate(-90 76.9 174)">0</text>
<text x="80.4" y="174" transform="rotate(-90 80.4 174)">0</text>
<text x="81.4" y="172.6">GND</text>
<text x="90.1" y="170.8">A1</text>
<text x="75.5" y="178.5" transform="rotate(-90 75.5 178.5)">0</text>
<text x="79" y="178.5" transform="rotate(-90 79 178.5)">0</text>
<text x="190.1" y="190.2">2</text>
<text x="193.6" y="192">VOUT</text>
<text x="210.2" y="192">VOUT</text>
<text x="220.7" y="190.2">4</text>
<text x="190.1" y="193.7">3</text>
<text x="193.6" y="195.5">VIN</text>
<text x="294.1" y="211.4">1</text>
<text x="294.1" y="214.9">2</text>
<text x="297.6" y="213.1">1</text>
<text x="348.8" y="211.4">1</text>
<text x="348.8" y="214.9">2</text>
<text x="352.3" y="213.1">1</text>
<text x="294.1" y="218.4">3</text>
<text x="294.1" y="222">4</text>
<text x="297.6" y="216.7">2</text>
<text x="297.6" y="220.2">3</text>
<text x="348.8" y="218.4">3</text>
<text x="348.8" y="222">4</text>
<text x="352.3" y="216.7">2</text>
<text x="352.3" y="220.2">3</text>
<text x="294.1" y="225.5">5</text>
<text x="297.6" y="223.7">4</text>
<text x="297.6" y="227.3">5</text>
<text x="348.8" y="225.5">5</text>
<text x="352.3" y="223.7">4</text>
<text x="352.3" y="227.3">5</text>
<text x="294.1" y="229">6</text>
<text x="294.1" y="232.6">7</text>
<text x="297.6" y="230.8">6</text>
<text x="348.8" y="229">6</text>
<text x="348.8" y="232.6">7</text>
<text x="352.3" y="230.8">6</text>
<text x="294.1" y="236.1">8</text>
<text x="294.1" y="239.6">9</text>
<text x="297.6" y="234.3">7</text>
<text x="297.6" y="237.8">8</text>
<text x="348.8" y="236.1">8</text>
<text x="348.8" y="239.6">9</text>
<text x="352.3" y="234.3">7</text>
<text x="352.3" y="237.8">8</text>
<text x="292.1" y="243.1">10</text>
<text x="297.6" y="241.4">9</text>
<text x="297.6" y="244.9">10</text>
<text x="346.8" y="243.1">10</text>
<text x="352.3" y="241.4">9</text>
<text x="352.3" y="244.9">10</text>
</g>
<g font-size="3.2" fill="#f00">
<text x="172.6" y="45.2">VCC</text>
<text x="181.7" y="43.8">16</text>
<text x="295.9" y="112.6">4</text>
<text x="299.4" y="114.4">SENSOR_VP</text>
</g>
<g font-size="2.5" fill="#000080">
<text x="242" y="29.4">10K</text>
<text x="242" y="26.2">R_RST1</text>
<text x="252.6" y="45.6">R_RST3</text>
<text x="252.6" y="48.8">10K</text>
<text x="260.2" y="104.7" transform="rotate(-90 260.2 104.7)">10K</text>
<text x="256.7" y="108.3" transform="rotate(-90 256.7 108.3)">R_RST2</text>
<text x="256.7" y="115.2" transform="rotate(-90 256.7 115.2)">1uF</text>
<text x="253.2" y="122.5" transform="rotate(-90 253.2 122.5)">C_RST2</text>
<text x="383.6" y="141.7" transform="rotate(-90 383.6 141.7)">10K</text>
<text x="108.5" y="166.2" transform="rotate(-90 108.5 166.2)">5k1</text>
<text x="43" y="170" transform="rotate(-90 43 170)">5k1</text>
<text x="56.1" y="170.1">100nF</text>
</g>
<text font-size="2.5" fill="#00f" x="38.8" y="155.3" transform="rotate(-90 38.8 155.3)">STM32</text>
</svg>
